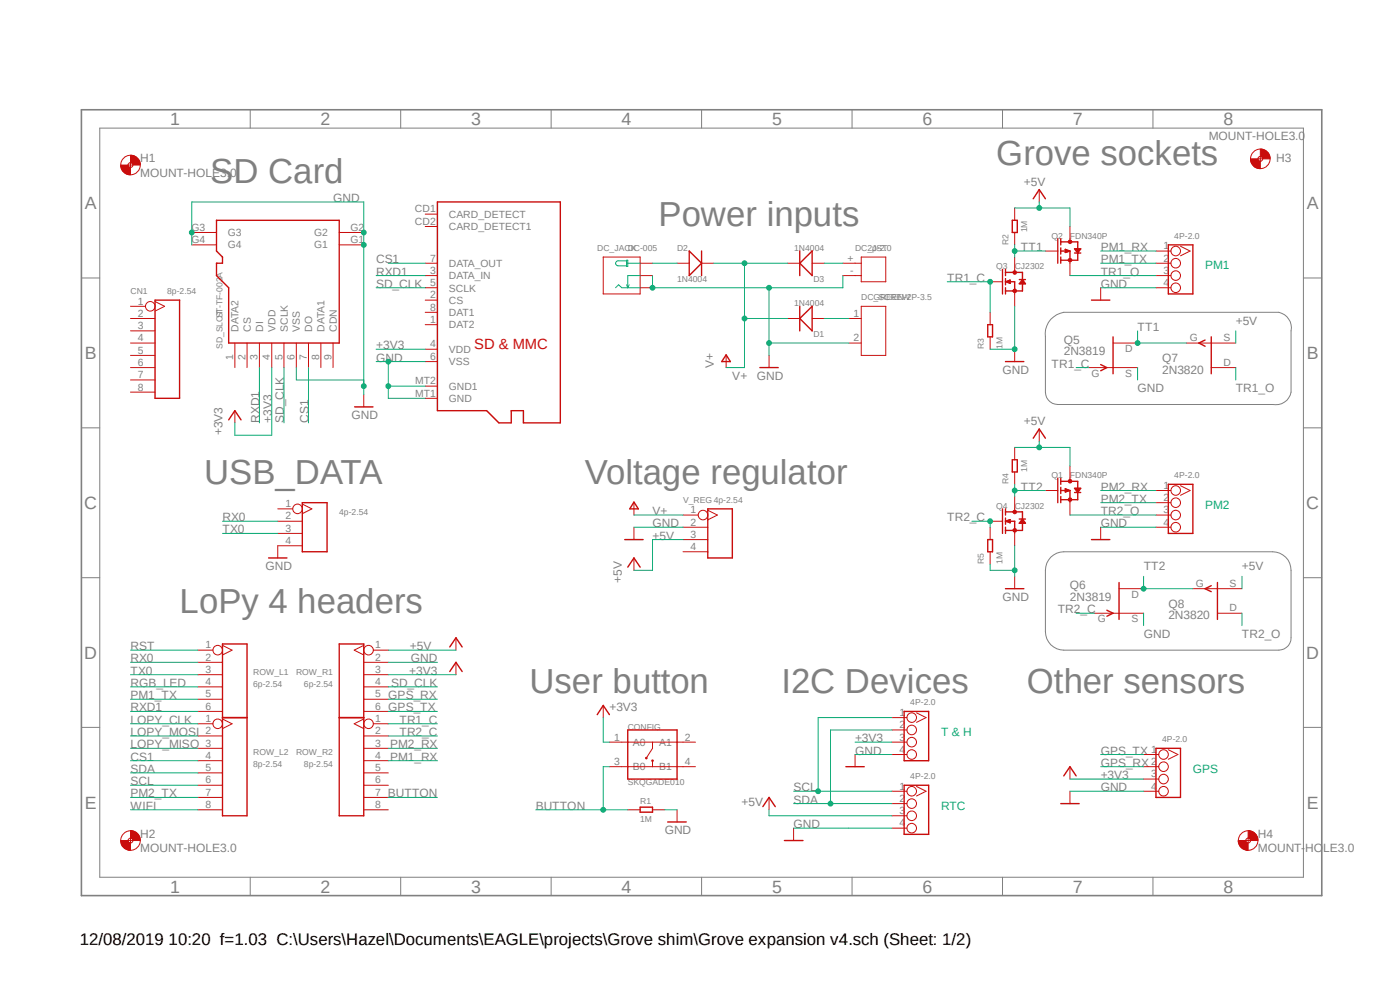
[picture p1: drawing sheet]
<svg xmlns="http://www.w3.org/2000/svg" width="297mm" height="210mm" viewBox="0 0 297 210" stroke-linecap="round" stroke-linejoin="round" font-family="sans-serif">
<path d="M16.9 22.9l271.7 167.5M288.6 22.9l-271.7 167.5" fill="none" stroke="#fff" stroke-width=".21"/>
<path d="M17.3 23.3h263.1v166.7h-263.1z" fill="none" stroke="#808080" stroke-width=".34"/>
<g fill="none" stroke="#808080" stroke-width=".21">
<path d="M21.2 27.2h255.3v158.9h-255.3zM53.1 23.3v3.9M85 23.3v3.9M116.9 23.3v3.9M148.8 23.3v3.9M180.8 23.3v3.9M212.7 23.3v3.9M244.6 23.3v3.9M17.3 59h3.9M276.5 59h3.9M222.9 67.7a4.9 4.9 0 0 1 2.8-1.4h45.6a3.4 3.4 0 0 1 2.6 3.9v13a3.3 3.3 0 0 1-3.9 2.6h-45.6a2.64 2.64 0 0 1-2.6-2.6v-11.7a4.5 4.5 0 0 1 1.1-3.8zM17.3 90.8h3.9"/>
<path d="M276.5 90.8h3.9M222.9 118.2a3.9 3.9 0 0 1 2.8-1.1h44.3a3.9 3.9 0 0 1 3.9 3.9v14.3a2.56 2.56 0 0 1-2.6 2.6h-45.6a3.9 3.9 0 0 1-3.9-3.9v-13a3.9 3.9 0 0 1 1.1-2.8zM17.3 122.6h3.9M276.5 122.6h3.9M17.3 154.3h3.9M276.5 154.3h3.9M53.1 186.1v3.9M85 186.1v3.9M116.9 186.1v3.9M148.8 186.1v3.9M180.8 186.1v3.9M212.7 186.1v3.9"/>
<path d="M244.6 186.1v3.9"/>
</g>
<g fill="none" stroke="#c90d0c" stroke-width=".3">
<path d="M45.9 46.7h26.1v26.1h-23.5v-11.8l-2.6-2.5v-2.7h1.3v-1.3l-1.3-1.2zM146.2 53.3l2.6 2.5-2.6 2.7zM148.8 53.3v5.2M169.7 55.8l2.6-2.5v5.2zM169.7 53.3v5.2M214.8 46.7h1v2.6h-1zM219.2 42.2l1.3-2 1.3 2M247.9 51.9h5.2v10.5h-5.2zM154.1 75.3l.8 1.4h-1.8zM161.2 78h3.9M169.7 67.6l2.6-2.6v5.2zM169.7 65v5.2"/>
<path d="M209.5 68.9h1.1v2.6h-1.1zM213.3 76.7h3.9M231.6 63.7h3.9M48.5 89.1l1.3-2 1.3 2M75.2 86.3h3.9M214.8 97.5h1v2.6h-1zM219.2 93l1.3-2 1.3 2M57 118.4h3.9M64.1 106.6h5.3v10.5h-5.3zM132.5 114.5h3.9M134.5 106.5l.9 1.4h-1.8zM150.2 107.9h5.2v10.5h-5.2z"/>
<path d="M209.5 114.5h1.1v2.6h-1.1zM231.6 114.5h3.9M247.9 102.7h5.2v10.5h-5.2zM47.2 136.6h5.2v36.5h-5.2zM72 136.6h5.2v36.5h-5.2zM95.4 137.2l1.3-1.9 1.3 1.9M133.2 120.3l1.3-1.9 1.3 1.9M213.3 124.9h3.9M47.2 152.2h5.2M72 152.2h5.2M95.4 142.5l1.3-2 1.3 2M126.7 151.6l1.3-2 1.3 2"/>
<path d="M133.2 154.9h10.4v10.4h-10.4zM191.8 150.9h5.2v10.5h-5.2zM245.2 158.7h5.2v10.5h-5.2zM135.8 171.2h2.6v1.1h-2.6zM141.6 174.4h4M166.4 178.3h3.9M191.8 166.6h5.2v10.4h-5.2zM225 170.5h3.9M225.7 164.6l1.3-2 1.3 2"/>
</g>
<g fill="none" stroke="#c90d0c" stroke-width=".21">
<path d="M40.7 51.9h5.2M40.7 49.3h5.2M72 51.9h5.2M72 49.3h5.2M128 54.5h7.8v7.9h-7.8zM135.8 55.8h2.6M135.8 58.5h2.6M143.6 55.8h2.6M148.8 55.8h2.6M167.1 55.8h2.6M172.3 55.8h2.6M178.8 55.8h3.9"/>
<path d="M178.8 58.5h3.9M182.7 54.5h5.2v5.3h-5.2zM215.3 44.1v2.6M215.3 49.3v2.6M220.5 40.2v2.6M245.2 53.3h3.2M245.2 55.8h3.2M245.2 58.5h3.2M250.4 52.2l2.1 1.1-2.1 1M49.8 72.8v5.2M52.4 72.8v5.2M55 72.8v5.2"/>
<path d="M57.7 72.8v5.2M60.2 72.8v5.2M62.9 72.8v5.2M65.4 72.8v5.2M68.1 72.8v5.2M70.7 72.8v5.2M135.8 61h2.6M154.1 75.4v2.6M163.2 75.4v2.6M167.1 67.6h2.6M172.3 67.6h2.6M180.1 67.6h2.6"/>
<path d="M180.1 72.8h2.6M182.7 65h5.2v10.4h-5.2zM210.1 66.3v2.6M210.1 71.5v2.6M215.3 74.1v2.6M233.5 61v2.7M245.2 61h3.2M49.8 87.1v2.6M77.2 83.7v2.6M215.3 94.9v2.6M220.5 91v2.6M58.9 107.9h3.2"/>
<path d="M58.9 110.6h5.2M58.9 113.2h5.2M64.1 106.9l2.1 1-2.1 1.1M64.1 115.8h-5.2v2.6M134.5 106.6v2.7M134.5 111.8v2.7M134.5 118.4v2.6M144.9 109.3h3.2M144.9 111.8h5.3M144.9 114.5h5.3M144.9 117.1h5.3M150.2 108.2l2 1.1-2 1"/>
<path d="M210.1 111.8v2.7M210.1 117.1v2.6M215.3 100.1v2.6M233.5 111.8v2.7M245.2 104.1h3.2M245.2 106.6h3.2M245.2 109.3h3.2M245.2 111.8h3.2M250.4 103l2.1 1.1-2.1 1M42 137.9h3.2M47.2 136.9l2 1-2 1M77.2 136.9l-2.1 1 2.1 1"/>
<path d="M79.2 137.9h3.2M96.7 135.3v2.6M215.3 122.3v2.6M42 140.5h5.2M42 143.1h5.2M42 145.7h5.2M42 148.3h5.2M42 150.9h5.2M42 156.1h5.2M42 158.7h5.2M42 153.5h3.2M47.2 152.5l2 1-2 1.1"/>
<path d="M77.2 140.5h5.2M77.2 143.1h5.2M77.2 145.7h5.2M77.2 148.3h5.2M77.2 150.9h5.2M77.2 156.1h5.2M77.2 158.7h5.2M77.2 152.5l-2.1 1 2.1 1.1M79.2 153.5h3.2M96.7 140.5v2.6M128 149.6v2.6M129.3 157.4h18.2"/>
<path d="M138.4 157.4v1.3l-1.3 2.1M189.2 152.2h3.2M189.2 154.9h3.2M189.2 157.4h3.2M194.4 151.2l2.1 1-2.1 1M247.9 159l2 1.1-2 1M42 161.4h5.2M42 164h5.2M42 166.6h5.2M42 169.2h5.2M42 171.8h5.2M77.2 161.4h5.2"/>
<path d="M77.2 164h5.2M77.2 166.6h5.2M77.2 169.2h5.2M77.2 171.8h5.2M129.3 162.6h18.2M133.2 171.8h2.6M138.4 171.8h2.6M138.4 161.4v1.2M143.6 171.8v2.6M168.4 175.7v2.6M189.2 160.1h3.2M189.2 167.9h3.2"/>
<path d="M189.2 170.5h3.2M189.2 173.1h3.2M189.2 175.7h3.2M194.4 166.8l2.1 1.1-2.1 1M227 162.6v2.7M227 167.9v2.6M242.6 160.1h3.2M242.6 167.9h3.2M242.6 162.6h3.2M242.6 165.3h3.2"/>
<circle cx="249.4" cy="53.3" r="1.01"/>
<circle cx="249.4" cy="58.5" r="1.01"/>
<circle cx="249.4" cy="55.8" r="1.01"/>
<circle cx="249.4" cy="61" r="1.01"/>
<circle cx="63.1" cy="108" r="1.01"/>
<circle cx="149.1" cy="109.3" r="1.01"/>
<circle cx="249.4" cy="104.1" r="1.01"/>
<circle cx="249.4" cy="109.3" r="1.01"/>
<circle cx="249.4" cy="106.6" r="1.01"/>
<circle cx="249.4" cy="111.8" r="1.01"/>
<circle cx="46.2" cy="137.9" r="1.01"/>
<circle cx="78.2" cy="137.9" r="1.01"/>
<circle cx="46.2" cy="153.5" r="1.01"/>
<circle cx="78.2" cy="153.5" r="1.01"/>
<circle cx="193.4" cy="157.4" r="1.01"/>
<circle cx="193.4" cy="154.9" r="1.01"/>
<circle cx="193.4" cy="152.2" r="1.01"/>
<circle cx="193.4" cy="160.1" r="1.01"/>
<circle cx="193.4" cy="173.1" r="1.01"/>
<circle cx="193.4" cy="170.5" r="1.01"/>
<circle cx="193.4" cy="167.9" r="1.01"/>
<circle cx="193.4" cy="175.7" r="1.01"/>
<circle cx="246.8" cy="162.6" r="1.01"/>
<circle cx="246.8" cy="167.9" r="1.01"/>
<circle cx="246.8" cy="160.1" r="1.01"/>
<circle cx="246.8" cy="165.3" r="1.01"/>
</g>
<circle cx="137.1" cy="160.8" r=".17" fill="#c90d0c"/>
<circle cx="137.1" cy="160.8" r=".17" fill="none" stroke="#c90d0c" stroke-width=".21"/>
<circle cx="138.4" cy="161.4" r=".17" fill="#c90d0c"/>
<circle cx="138.4" cy="161.4" r=".17" fill="none" stroke="#c90d0c" stroke-width=".21"/>
<path d="M27.7 32.9a2.05 2.05 0 0 1 2.1 2.1h-1.6l-.2-.4-.3-.1z" fill-rule="evenodd" fill="#c90d0c"/>
<path d="M27.7 32.9a2.05 2.05 0 0 1 2.1 2.1h-1.6l-.2-.4-.3-.1z" fill="none" stroke="#c90d0c" stroke-width=".21"/>
<path d="M25.6 35h1.5a.51 .51 0 0 0 .6 .5v1.6a2.05 2.05 0 0 1-2.1-2.1z" fill-rule="evenodd" fill="#c90d0c"/>
<g fill="none" stroke="#c90d0c" stroke-width=".21">
<path d="M25.6 35h1.5a.51 .51 0 0 0 .6 .5v1.6a2.05 2.05 0 0 1-2.1-2.1zM27.1 35h1.1M27.7 34.5v1"/>
<circle cx="27.7" cy="35" r=".51"/>
<circle cx="27.7" cy="35" r="2.07"/>
</g>
<path d="M27.7 176.2a2.05 2.05 0 0 1 2.1 2.1h-1.6l-.2-.4-.3-.1z" fill-rule="evenodd" fill="#c90d0c"/>
<path d="M27.7 176.2a2.05 2.05 0 0 1 2.1 2.1h-1.6l-.2-.4-.3-.1z" fill="none" stroke="#c90d0c" stroke-width=".21"/>
<path d="M25.6 178.3h1.5l.2 .3 .4 .2v1.6a2.05 2.05 0 0 1-2.1-2.1z" fill-rule="evenodd" fill="#c90d0c"/>
<g fill="none" stroke="#c90d0c" stroke-width=".21">
<path d="M25.6 178.3h1.5l.2 .3 .4 .2v1.6a2.05 2.05 0 0 1-2.1-2.1zM27.1 178.3h1.1M27.7 177.8v1"/>
<circle cx="27.7" cy="178.3" r=".51"/>
<circle cx="27.7" cy="178.3" r="2.07"/>
</g>
<path d="M267.4 31.6a2.05 2.05 0 0 1 2.1 2.1h-1.6a.51 .51 0 0 0-.5-.5z" fill-rule="evenodd" fill="#c90d0c"/>
<path d="M267.4 31.6a2.05 2.05 0 0 1 2.1 2.1h-1.6a.51 .51 0 0 0-.5-.5z" fill="none" stroke="#c90d0c" stroke-width=".21"/>
<path d="M265.3 33.7h1.6a.45 .45 0 0 0 .5 .5v1.6a1.98 1.98 0 0 1-2.1-2.1z" fill-rule="evenodd" fill="#c90d0c"/>
<g fill="none" stroke="#c90d0c" stroke-width=".21">
<path d="M265.3 33.7h1.6a.45 .45 0 0 0 .5 .5v1.6a1.98 1.98 0 0 1-2.1-2.1zM266.9 33.7h1M267.4 33.2v1"/>
<circle cx="267.4" cy="33.7" r=".51"/>
<circle cx="267.4" cy="33.7" r="2.07"/>
</g>
<path d="M264.8 176.2a2.05 2.05 0 0 1 2.1 2.1h-1.6l-.2-.4-.3-.1z" fill-rule="evenodd" fill="#c90d0c"/>
<path d="M264.8 176.2a2.05 2.05 0 0 1 2.1 2.1h-1.6l-.2-.4-.3-.1z" fill="none" stroke="#c90d0c" stroke-width=".21"/>
<path d="M262.7 178.3h1.5l.2 .3 .4 .2v1.6a2.05 2.05 0 0 1-2.1-2.1z" fill-rule="evenodd" fill="#c90d0c"/>
<g fill="none" stroke="#c90d0c" stroke-width=".21">
<path d="M90.2 58.5h2.6M90.2 55.8h2.6M90.2 45.4h2.6M90.2 48h2.6M27.7 67.6h5.2M27.7 70.2h5.2M27.7 72.8h5.2M27.7 75.4h5.2M27.7 78h5.2M27.7 65h3.2M32.9 64l2 1-2 1M90.2 63.7h2.6"/>
<path d="M90.2 76.7h2.6M90.2 74.1h2.6M90.2 61h2.6M90.2 66.3h2.6M90.2 68.9h2.6M27.7 80.6h5.2M27.7 83.2h5.2M90.2 84.5h2.6M90.2 81.9h2.6M226.7 104.1h.3M227 101.4v.7M227 106v.6"/>
<path d="M163.2 169.2v2.6M181.4 160.1v2.5M262.7 178.3h1.5l.2 .3 .4 .2v1.6a2.05 2.05 0 0 1-2.1-2.1zM264.2 178.3h1.1M264.8 177.8v1"/>
<circle cx="31.9" cy="65" r="1.01"/>
<circle cx="264.8" cy="178.3" r=".51"/>
<circle cx="264.8" cy="178.3" r="2.07"/>
</g>
<g fill="none" stroke="#c90d0c" stroke-width=".3">
<path d="M92.8 42.8h26.1v46.9h-7.9v-2.6h-2.5v2.6h-2.7l-2.5-2.6h-10.5zM32.9 63.7h5.2v20.8h-5.2zM224.4 101.4v5.2M225 102.1h3.6v3.9h-3.6M225 101.4v1.3M225 103.4v1.3M225 105.3v1.3M225 104.1h1.7M226 103.7l1 .4M226 103.7v.7M226 103.7l.7 .4M226 103.7l.5 .5"/>
<path d="M226.7 104.1l-.7 .3M227 104.1v1.9M227 104.1l-1 .3M228 103.6h1.3l-.7 .9zM228 104.5h1.3M228.3 103.6l.3 .5M228.3 103.7l.3 .4M228.9 103.6l-.3 .5M228.9 103.7l-.3 .4M161.8 171.1l1.4-1.9 1.3 1.9M179.5 162.6h3.8"/>
</g>
<path d="M226.7 101.8l.3-.1 .3 .1v.6l-.3 .1-.3-.1-.1-.3 .4-.2 .1 .2-.1 .1-.4-.1z" fill-rule="evenodd" fill="#c90d0c"/>
<path d="M226.7 101.8l.3-.1 .3 .1v.6l-.3 .1-.3-.1-.1-.3 .4-.2 .1 .2-.1 .1-.4-.1z" fill="none" stroke="#c90d0c" stroke-width=".21"/>
<path d="M226.7 105.7h.6v.6l-.3 .1-.3-.1-.1-.3 .4-.1 .1 .1-.1 .1-.4-.1z" fill-rule="evenodd" fill="#c90d0c"/>
<path d="M226.7 53.3h.3M227 50.6v.7M227 55.2v.6M227 98.8v2.6M221.8 104.1h2.6M226.7 105.7h.6v.6l-.3 .1-.3-.1-.1-.3 .4-.1 .1 .1-.1 .1-.4-.1zM227 106.6v2.7" fill="none" stroke="#c90d0c" stroke-width=".21"/>
<g fill="none" stroke="#c90d0c" stroke-width=".3">
<path d="M224.4 50.6v5.2M225 51.3h3.6v3.9h-3.6M225 50.6v1.3M225 52.6v1.3M225 54.5v1.3M225 53.3h1.7M226 52.9l1 .4M226 52.9v.7M226 52.9l.7 .4M226 52.9l.5 .5M226.7 53.3l-.7 .3M227 53.3v1.9"/>
<path d="M227 53.3l-1 .3M228 52.8h1.3l-.7 .9zM228 53.7h1.3M228.3 52.8l.3 .5M228.3 52.9l.3 .4M228.9 52.8l-.3 .5M228.9 52.9l-.3 .4"/>
</g>
<path d="M226.7 51l.3-.1 .3 .1v.6l-.3 .1-.3-.1-.1-.3 .4-.2 .1 .2-.1 .1-.4-.1z" fill-rule="evenodd" fill="#c90d0c"/>
<path d="M226.7 51l.3-.1 .3 .1v.6l-.3 .1-.3-.1-.1-.3 .4-.2 .1 .2-.1 .1-.4-.1z" fill="none" stroke="#c90d0c" stroke-width=".21"/>
<path d="M226.7 54.9h.6v.6l-.3 .1-.3-.1-.1-.3 .4-.1 .1 .1-.1 .1-.4-.1z" fill-rule="evenodd" fill="#c90d0c"/>
<path d="M215.3 57.1v.7M221.8 53.3h2.6M226.7 54.9h.6v.6l-.3 .1-.3-.1-.1-.3 .4-.1 .1 .1-.1 .1-.4-.1zM227 48v2.6M227 55.8v2.7M215.3 61.7v.7" fill="none" stroke="#c90d0c" stroke-width=".21"/>
<g fill="none" stroke="#c90d0c" stroke-width=".3">
<path d="M212.7 57.1v5.3M213.3 57.8h3.6v3.9h-3.6M213.3 57.1v1.4M213.3 59.1v1.3M213.7 59.8h1.6v1.9M213.7 59.8l.6 .3M213.8 59.6l.5 .5M214.3 59.4l-1 .4 1 .3M214.3 59.4v.7M214.3 59.4l-.6 .4M216.2 59.3h1.4M216.9 59.3l.7 .9h-1.4z"/>
<path d="M216.9 59.8l.3 .4M216.9 59.8l-.3 .4M216.9 59.8l.3 .3M216.9 59.8l-.3 .3M213.3 61v1.4"/>
</g>
<path d="M215 57.5l.3-.1 .3 .1v.6l-.3 .1-.3-.1-.1-.3 .4-.1 .1 .1-.1 .1-.4-.1z" fill-rule="evenodd" fill="#c90d0c"/>
<path d="M215 57.5l.3-.1 .3 .1v.6l-.3 .1-.3-.1-.1-.3 .4-.1 .1 .1-.1 .1-.4-.1z" fill="none" stroke="#c90d0c" stroke-width=".21"/>
<path d="M215 61.4l.3-.1 .3 .1v.6l-.3 .1-.3-.1-.1-.3 .4-.1 .1 .1-.1 .1-.4-.1z" fill-rule="evenodd" fill="#c90d0c"/>
<path d="M210.1 59.8h2.6M215.3 54.5v2.6M215 61.4l.3-.1 .3 .1v.6l-.3 .1-.3-.1-.1-.3 .4-.1 .1 .1-.1 .1-.4-.1zM215.3 62.4v2.6M215.3 107.9v.7M215.3 112.5v.7" fill="none" stroke="#c90d0c" stroke-width=".21"/>
<g fill="none" stroke="#c90d0c" stroke-width=".3">
<path d="M212.7 107.9v5.3M213.3 108.6h3.6v3.9h-3.6M213.3 107.9v1.4M213.3 109.9v1.3M213.3 111.8v1.4M213.7 110.6h1.6v1.9M213.7 110.6l.6 .3M213.8 110.4l.5 .5M214.3 110.2l-1 .4 1 .3M214.3 110.2v.7M214.3 110.2l-.6 .4M216.2 110.1h1.4"/>
<path d="M216.9 110.1l.7 .9h-1.4zM216.9 110.6l.3 .4M216.9 110.6l-.3 .4M216.9 110.6l.3 .3M216.9 110.6l-.3 .3"/>
</g>
<path d="M215 108.3l.3-.1 .3 .1v.6l-.3 .1-.3-.1-.1-.3 .4-.1 .1 .1-.1 .1-.4-.1z" fill-rule="evenodd" fill="#c90d0c"/>
<path d="M215 108.3l.3-.1 .3 .1v.6l-.3 .1-.3-.1-.1-.3 .4-.1 .1 .1-.1 .1-.4-.1z" fill="none" stroke="#c90d0c" stroke-width=".21"/>
<path d="M215 112.2l.3-.1 .3 .1v.6l-.3 .1-.3-.1-.1-.3 .4-.1 .1 .1-.1 .1-.4-.1z" fill-rule="evenodd" fill="#c90d0c"/>
<path d="M230.9 78h10.4M236.1 72.8h5.2M251.8 72.8h10.4M257 78h5.2M210.1 110.6h2.6M215 112.2l.3-.1 .3 .1v.6l-.3 .1-.3-.1-.1-.3 .4-.1 .1 .1-.1 .1-.4-.1zM215.3 105.3v2.6M215.3 113.2v2.6M232.2 130.1h10.4M237.4 124.9h5.2M253.1 124.9h10.4M258.3 130.1h5.2" fill="none" stroke="#c90d0c" stroke-width=".21"/>
<path d="M233.5 77.3l1.3 .7-1.3 .7M236.1 71.5v7.8M255.7 72.1l-1.4 .7 1.4 .6M257 71.5v7.8M234.8 129.5l1.3 .6-1.3 .6M237.4 123.6v7.8M257 124.2l-1.3 .7 1.3 .6M258.3 123.6v7.8" fill="none" stroke="#c90d0c" stroke-width=".3"/>
<g fill="none" stroke="#0dab76" stroke-width=".21">
<path d="M132.9 55.3h-1.8a.53 .53 0 0 0-.5 .6 .53 .53 0 0 0 .5 .5h1.8M132.9 55.2h.3v1.3h-.3zM133.2 55.8h2.6M135.8 58.5h-2.6v2.5M201 59.8h9.1v6.5M227 58.5h18.2M233.5 53.3h11.7M130.6 61l.6-.6 .7 .6h3.9M132.9 60.4l.3 .6M133.5 60.4l-.3 .6M262.2 78v2.6M233.5 104.1h11.7"/>
<path d="M82.4 158.7h10.4M82.4 153.5h10.4M82.4 161.4h10.4"/>
</g>
<circle cx="210.1" cy="59.8" r=".51" fill="#0dab76"/>
<g fill="none" stroke="#0dab76" stroke-width=".21">
<path d="M228.3 78h2.6M189.2 152.2h-15.6v15.7h-5.2"/>
<circle cx="210.1" cy="59.8" r=".51"/>
</g>
<circle cx="173.6" cy="167.9" r=".51" fill="#0dab76"/>
<g fill="none" stroke="#0dab76" stroke-width=".21">
<path d="M189.2 154.9h-13v15.6M27.7 166.6h14.3M168.4 170.5h20.8M173.6 167.9h15.6"/>
<circle cx="173.6" cy="167.9" r=".51"/>
</g>
<circle cx="176.2" cy="170.5" r=".51" fill="#0dab76"/>
<g fill="none" stroke="#0dab76" stroke-width=".21">
<path d="M206.2 110.6h3.9v1.2M82.4 150.9h10.4M82.4 148.3h10.4M82.4 156.1h10.4M27.7 164h14.3M233.5 160.1h9.1M233.5 162.6h9.1"/>
<circle cx="176.2" cy="170.5" r=".51"/>
</g>
<circle cx="210.1" cy="110.6" r=".51" fill="#0dab76"/>
<g fill="none" stroke="#0dab76" stroke-width=".21">
<path d="M151.4 55.8h15.7M157.9 55.8v11.8M233.5 55.8h11.7M134.5 109.3h10.4M227 109.3h18.2M233.5 106.6h11.7M228.3 130.1h3.9M263.5 130.1v2.6M27.7 148.3h14.3M27.7 169.2h14.3"/>
<circle cx="210.1" cy="110.6" r=".51"/>
</g>
<circle cx="157.9" cy="55.8" r=".51" fill="#0dab76"/>
<g fill="none" stroke="#0dab76" stroke-width=".21">
<path d="M167.1 67.6h-9.2v10.4"/>
<circle cx="157.9" cy="55.8" r=".51"/>
</g>
<circle cx="157.9" cy="67.6" r=".51" fill="#0dab76"/>
<g fill="none" stroke="#0dab76" stroke-width=".21">
<path d="M138.4 55.8h5.2M174.9 55.8h3.9M60.2 78v11.7M79.8 61h10.4M154.1 78h3.8M174.9 67.6h5.2M82.4 145.7h10.4M113.7 171.8h19.5M129.3 162.6h-1.3v9.2"/>
<circle cx="157.9" cy="67.6" r=".51"/>
</g>
<circle cx="128" cy="171.8" r=".51" fill="#0dab76"/>
<g fill="none" stroke="#0dab76" stroke-width=".21">
<path d="M79.8 58.5h10.4M82.4 55.8h7.8M178.8 58.5v2.5h-15.6v11.8h16.9M55 78v11.7M65.4 78v11.7M134.5 111.8h10.4M27.7 150.9h14.3M27.7 161.4h14.3M82.4 169.2h10.4"/>
<circle cx="128" cy="171.8" r=".51"/>
</g>
<circle cx="163.1" cy="61" r=".51" fill="#0dab76"/>
<g fill="none" stroke="#0dab76" stroke-width=".21">
<path d="M138.4 58.5v2.5h24.8"/>
<circle cx="163.1" cy="61" r=".51"/>
</g>
<circle cx="138.4" cy="61" r=".51" fill="#0dab76"/>
<g fill="none" stroke="#0dab76" stroke-width=".21">
<path d="M163.2 72.8v2.6"/>
<circle cx="138.4" cy="61" r=".51"/>
</g>
<circle cx="163.1" cy="72.8" r=".51" fill="#0dab76"/>
<circle cx="163.1" cy="72.8" r=".51" fill="none" stroke="#0dab76" stroke-width=".21"/>
<circle cx="40.7" cy="49.3" r=".51" fill="#0dab76"/>
<g fill="none" stroke="#0dab76" stroke-width=".21">
<path d="M77.2 42.8h-36.5v9.1"/>
<circle cx="40.7" cy="49.3" r=".51"/>
</g>
<circle cx="77.2" cy="49.3" r=".51" fill="#0dab76"/>
<g fill="none" stroke="#0dab76" stroke-width=".21">
<path d="M77.2 42.8v9.1"/>
<circle cx="77.2" cy="49.3" r=".51"/>
</g>
<circle cx="77.2" cy="51.9" r=".51" fill="#0dab76"/>
<g fill="none" stroke="#0dab76" stroke-width=".21">
<path d="M77.2 51.9v31.8M62.9 78v2.6h14.3"/>
<circle cx="77.2" cy="51.9" r=".51"/>
</g>
<circle cx="77.2" cy="81.9" r=".51" fill="#0dab76"/>
<g fill="none" stroke="#0dab76" stroke-width=".21">
<path d="M210.1 74.1h5.2M233.5 61h11.7M233.5 111.8h11.7M82.4 140.5h10.4M141 171.8h2.6M168.4 175.7h20.8M227 167.9h15.6"/>
<circle cx="77.2" cy="81.9" r=".51"/>
</g>
<circle cx="215.3" cy="74.1" r=".51" fill="#0dab76"/>
<g fill="none" stroke="#0dab76" stroke-width=".21">
<path d="M215.3 65v9.1M210.1 119.7v1.3h5.2M215.3 115.8v6.5"/>
<circle cx="215.3" cy="74.1" r=".51"/>
</g>
<circle cx="215.3" cy="121" r=".51" fill="#0dab76"/>
<g fill="none" stroke="#0dab76" stroke-width=".21">
<path d="M79.8 76.7h10.4M82.4 76.7v5.2h7.8M181.4 160.1h7.8"/>
<circle cx="215.3" cy="121" r=".51"/>
</g>
<circle cx="82.4" cy="76.7" r=".51" fill="#0dab76"/>
<g fill="none" stroke="#0dab76" stroke-width=".21">
<path d="M82.4 81.9v2.6h7.8"/>
<circle cx="82.4" cy="76.7" r=".51"/>
</g>
<circle cx="82.4" cy="81.9" r=".51" fill="#0dab76"/>
<g fill="none" stroke="#0dab76" stroke-width=".21">
<path d="M215.3 44.1h11.7v3.9M220.5 42.8v1.3M241.3 78v2.6M47.2 113.2h11.7M47.2 110.6h11.7M144.9 114.5h-6.5v6.5h-3.9M27.7 137.9h14.3M82.4 137.9h14.3M242.6 130.1v2.6M27.7 143.1h14.3M27.7 140.5h14.3M27.7 145.7h14.3"/>
<path d="M27.7 153.5h14.3M27.7 156.1h14.3M27.7 158.7h14.3"/>
<circle cx="82.4" cy="81.9" r=".51"/>
</g>
<circle cx="220.5" cy="44.1" r=".51" fill="#0dab76"/>
<g fill="none" stroke="#0dab76" stroke-width=".21">
<path d="M215.3 94.9h11.7v3.9M220.5 93.6v1.3"/>
<circle cx="220.5" cy="44.1" r=".51"/>
</g>
<circle cx="220.5" cy="94.9" r=".51" fill="#0dab76"/>
<g fill="none" stroke="#0dab76" stroke-width=".21">
<path d="M57.7 78v14.3h-7.9v-2.6M79.8 74.1h10.4M262.2 70.2v2.6M215.3 102.7v2.6M215.3 104.1h6.5M263.5 122.3v2.6M82.4 143.1h14.3M128 152.2v5.2h1.3M181.4 157.4h7.8M163.2 171.8v1.3h26M227 165.3h15.6"/>
<circle cx="220.5" cy="94.9" r=".51"/>
</g>
<circle cx="215.3" cy="104.1" r=".51" fill="#0dab76"/>
<g fill="none" stroke="#0dab76" stroke-width=".21">
<path d="M242.6 122.3v2.6h10.5"/>
<circle cx="215.3" cy="104.1" r=".51"/>
</g>
<circle cx="242.6" cy="124.9" r=".51" fill="#0dab76"/>
<g fill="none" stroke="#0dab76" stroke-width=".21">
<path d="M241.3 70.2v2.6h10.5M27.7 171.8h14.3"/>
<circle cx="242.6" cy="124.9" r=".51"/>
</g>
<circle cx="241.3" cy="72.8" r=".51" fill="#0dab76"/>
<g fill="none" stroke="#0dab76" stroke-width=".21">
<path d="M215.3 51.9v2.6"/>
<circle cx="241.3" cy="72.8" r=".51"/>
</g>
<circle cx="215.3" cy="53.3" r=".51" fill="#0dab76"/>
<g fill="none" stroke="#0dab76" stroke-width=".21">
<path d="M215.3 53.3h6.5"/>
<circle cx="215.3" cy="53.3" r=".51"/>
</g>
<g font-size="7.4" fill="#808080">
<text x="211.4" y="35">Grove sockets</text>
<text x="44.6" y="38.9">SD Card</text>
<text x="139.7" y="48">Power inputs</text>
<text x="43.3" y="102.7">USB_DATA</text>
<text x="124.1" y="102.7">Voltage regulator</text>
<text x="38.1" y="130.1">LoPy 4 headers</text>
<text x="112.4" y="147">User button</text>
<text x="165.8" y="147">I2C Devices</text>
<text x="217.9" y="147">Other sensors</text>
</g>
<g font-size="3.8" fill="#808080">
<text x="36.1" y="26.5">1</text>
<text x="68" y="26.5">2</text>
<text x="99.9" y="26.5">3</text>
<text x="131.9" y="26.5">4</text>
<text x="163.8" y="26.5">5</text>
<text x="195.7" y="26.5">6</text>
<text x="227.6" y="26.5">7</text>
<text x="259.5" y="26.5">8</text>
<text x="18" y="44.4">A</text>
<text x="277.2" y="44.4">A</text>
<text x="18" y="76.2">B</text>
<text x="277.2" y="76.2">B</text>
<text x="17.9" y="108">C</text>
<text x="277.1" y="108">C</text>
<text x="17.9" y="139.7">D</text>
<text x="277.1" y="139.7">D</text>
<text x="18" y="171.5">E</text>
<text x="277.2" y="171.5">E</text>
<text x="36.1" y="189.4">1</text>
<text x="68" y="189.4">2</text>
<text x="99.9" y="189.4">3</text>
<text x="131.9" y="189.4">4</text>
<text x="163.8" y="189.4">5</text>
<text x="195.7" y="189.4">6</text>
<text x="227.6" y="189.4">7</text>
<text x="259.5" y="189.4">8</text>
</g>
<text font-size="3.6" x="16.9" y="200.4">12/08/2019 10:20 f=1.03 C:\Users\Hazel\Documents\EAGLE\projects\Grove shim\Grove expansion v4.sch (Sheet: 1/2)</text>
<text font-size="3.1" fill="#c90d0c" x="100.6" y="74.1">SD &amp; MMC</text>
<g font-size="2.5" fill="#808080">
<text x="256.5" y="29.7">MOUNT-HOLE3.0</text>
<text x="29.8" y="34.4">H1</text>
<text x="270.8" y="34.4">H3</text>
<text x="29.8" y="37.5">MOUNT-HOLE3.0</text>
<text x="217.2" y="39.4">+5V</text>
<text x="70.7" y="42.8">GND</text>
<text x="216.6" y="53.3">TT1</text>
<text x="233.5" y="53.3">PM1_RX</text>
<text x="79.8" y="58.5">RXD1</text>
<text x="79.8" y="55.8">CS1</text>
<text x="201" y="59.8">TR1_C</text>
<text x="233.5" y="58.5">TR1_O</text>
<text x="233.5" y="55.8">PM1_TX</text>
<text x="79.8" y="61">SD_CLK</text>
<text x="233.5" y="61">GND</text>
<text x="241.3" y="70.2">TT1</text>
<text x="262.2" y="68.9">+5V</text>
<text x="79.8" y="76.7">GND</text>
<text x="79.8" y="74.1">+3V3</text>
<text x="151.4" y="78" transform="rotate(-90 151.4 78)">V+</text>
<text x="223.1" y="78">TR1_C</text>
<text x="225.7" y="75.4">2N3819</text>
<text x="225.7" y="72.9">Q5</text>
<text x="246.6" y="76.8">Q7</text>
<text x="155.4" y="80.6">V+</text>
<text x="160.6" y="80.6">GND</text>
<text x="212.7" y="79.3">GND</text>
<text x="241.3" y="83.2">GND</text>
<text x="246.6" y="79.3">2N3820</text>
<text x="262.2" y="83.2">TR1_O</text>
<text x="55" y="89.7" transform="rotate(-90 55 89.7)">RXD1</text>
<text x="57.7" y="89.7" transform="rotate(-90 57.7 89.7)">+3V3</text>
<text x="60.2" y="89.7" transform="rotate(-90 60.2 89.7)">SD_CLK</text>
<text x="65.4" y="89.7" transform="rotate(-90 65.4 89.7)">CS1</text>
<text x="74.6" y="88.9">GND</text>
<text x="47.2" y="92.3" transform="rotate(-90 47.2 92.3)">+3V3</text>
<text x="217.2" y="90.2">+5V</text>
<text x="216.6" y="104.1">TT2</text>
<text x="233.5" y="104.1">PM2_RX</text>
<text x="233.5" y="106.6">PM2_TX</text>
<text x="47.2" y="113.2">TX0</text>
<text x="47.2" y="110.6">RX0</text>
<text x="138.4" y="109.3">V+</text>
<text x="138.4" y="111.8">GND</text>
<text x="201" y="110.6">TR2_C</text>
<text x="233.5" y="111.8">GND</text>
<text x="233.5" y="109.3">TR2_O</text>
<text x="138.4" y="114.5">+5V</text>
<text x="56.3" y="121">GND</text>
<text x="131.9" y="123.6" transform="rotate(-90 131.9 123.6)">+5V</text>
<text x="227" y="125">Q6</text>
<text x="242.7" y="121">TT2</text>
<text x="263.5" y="121">+5V</text>
<text x="212.7" y="127.5">GND</text>
<text x="224.4" y="130.1">TR2_C</text>
<text x="227" y="127.5">2N3819</text>
<text x="247.9" y="131.4">2N3820</text>
<text x="247.9" y="128.9">Q8</text>
<text x="27.7" y="137.9">RST</text>
<text x="87" y="137.9">+5V</text>
<text x="242.7" y="135.3">GND</text>
<text x="263.5" y="135.3">TR2_O</text>
<text x="27.7" y="143.1">TX0</text>
<text x="27.7" y="140.5">RX0</text>
<text x="86.8" y="143.1">+3V3</text>
<text x="87.2" y="140.5">GND</text>
<text x="27.7" y="148.3">PM1_TX</text>
<text x="27.7" y="145.7">RGB_LED</text>
<text x="82.4" y="148.3">GPS_RX</text>
<text x="83" y="145.7">SD_CLK</text>
<text x="27.7" y="150.9">RXD1</text>
<text x="27.7" y="153.5">LOPY_CLK</text>
<text x="82.4" y="150.9">GPS_TX</text>
<text x="84.8" y="153.5">TR1_C</text>
<text x="129.3" y="150.9">+3V3</text>
<text x="27.7" y="161.4">CS1</text>
<text x="27.7" y="156.1">LOPY_MOSI</text>
<text x="27.7" y="158.8">LOPY_MISO</text>
<text x="82.8" y="158.8">PM2_RX</text>
<text x="82.8" y="161.4">PM1_RX</text>
<text x="84.8" y="156.1">TR2_C</text>
<text x="181.4" y="160.1">GND</text>
<text x="181.4" y="157.4">+3V3</text>
<text x="233.5" y="160.1">GPS_TX</text>
<text x="27.7" y="166.6">SCL</text>
<text x="27.7" y="164">SDA</text>
<text x="168.4" y="167.9">SCL</text>
<text x="233.5" y="162.6">GPS_RX</text>
<text x="233.5" y="167.9">GND</text>
<text x="233.5" y="165.3">+3V3</text>
<text x="27.7" y="169.2">PM2_TX</text>
<text x="27.7" y="171.8">WIFI</text>
<text x="82.3" y="169.2">BUTTON</text>
<text x="113.7" y="171.8">BUTTON</text>
<text x="157.3" y="171">+5V</text>
<text x="168.4" y="170.5">SDA</text>
<text x="29.8" y="177.7">H2</text>
<text x="141" y="177">GND</text>
<text x="168.4" y="175.7">GND</text>
<text x="266.9" y="177.7">H4</text>
<text x="29.8" y="180.8">MOUNT-HOLE3.0</text>
<text x="266.9" y="180.8">MOUNT-HOLE3.0</text>
</g>
<g font-size="2.5" fill="#0dab76">
<text x="255.7" y="57.2">PM1</text>
<text x="255.7" y="108">PM2</text>
<text x="199.6" y="156.1">T &amp; H</text>
<text x="253.1" y="164">GPS</text>
<text x="199.6" y="171.8">RTC</text>
</g>
<g font-size="2.2" fill="#808080">
<text x="88" y="45">CD1</text>
<text x="88" y="47.7">CD2</text>
<text x="95.2" y="46.2">CARD_DETECT</text>
<text x="40.6" y="51.6">G4</text>
<text x="40.6" y="49">G3</text>
<text x="48.3" y="52.7">G4</text>
<text x="48.3" y="50.1">G3</text>
<text x="66.6" y="52.7">G1</text>
<text x="66.6" y="50.1">G2</text>
<text x="74.4" y="51.6">G1</text>
<text x="74.4" y="49">G2</text>
<text x="95.2" y="48.8">CARD_DETECT1</text>
<text x="246.8" y="52.9">1</text>
<text x="91.2" y="58.1">3</text>
<text x="91.2" y="55.5">7</text>
<text x="95.2" y="59.2">DATA_IN</text>
<text x="95.2" y="56.6">DATA_OUT</text>
<text x="179.8" y="55.5">+</text>
<text x="180.3" y="58.1">-</text>
<text x="246.8" y="55.5">2</text>
<text x="246.8" y="58.1">3</text>
<text x="29.3" y="64.6">1</text>
<text x="91.2" y="63.3">2</text>
<text x="91.2" y="60.7">5</text>
<text x="91.2" y="65.9">8</text>
<text x="95.2" y="64.4">CS</text>
<text x="95.2" y="61.8">SCLK</text>
<text x="246.8" y="60.7">4</text>
<text x="29.3" y="67.2">2</text>
<text x="29.3" y="69.8">3</text>
<text x="50.6" y="70.4" transform="rotate(-90 50.6 70.4)">DATA2</text>
<text x="53.2" y="70.4" transform="rotate(-90 53.2 70.4)">CS</text>
<text x="55.8" y="70.4" transform="rotate(-90 55.8 70.4)">DI</text>
<text x="58.4" y="70.4" transform="rotate(-90 58.4 70.4)">VDD</text>
<text x="61" y="70.4" transform="rotate(-90 61 70.4)">SCLK</text>
<text x="63.6" y="70.4" transform="rotate(-90 63.6 70.4)">VSS</text>
<text x="66.3" y="70.4" transform="rotate(-90 66.3 70.4)">DO</text>
<text x="68.8" y="70.4" transform="rotate(-90 68.8 70.4)">DATA1</text>
<text x="71.5" y="70.4" transform="rotate(-90 71.5 70.4)">CDN</text>
<text x="91.2" y="68.5">1</text>
<text x="95.2" y="67.1">DAT1</text>
<text x="95.2" y="69.6">DAT2</text>
<text x="181.1" y="67.2">1</text>
<text x="29.3" y="72.4">4</text>
<text x="29.3" y="75">5</text>
<text x="29.3" y="77.6">6</text>
<text x="49.4" y="76.4" transform="rotate(-90 49.4 76.4)">1</text>
<text x="52.1" y="76.4" transform="rotate(-90 52.1 76.4)">2</text>
<text x="54.7" y="76.4" transform="rotate(-90 54.7 76.4)">3</text>
<text x="57.3" y="76.4" transform="rotate(-90 57.3 76.4)">4</text>
<text x="59.9" y="76.4" transform="rotate(-90 59.9 76.4)">5</text>
<text x="62.5" y="76.4" transform="rotate(-90 62.5 76.4)">6</text>
<text x="65.1" y="76.4" transform="rotate(-90 65.1 76.4)">7</text>
<text x="67.7" y="76.4" transform="rotate(-90 67.7 76.4)">8</text>
<text x="70.3" y="76.4" transform="rotate(-90 70.3 76.4)">9</text>
<text x="91.2" y="76.3">6</text>
<text x="91.2" y="73.7">4</text>
<text x="95.2" y="77.5">VSS</text>
<text x="95.2" y="74.8">VDD</text>
<text x="181.1" y="72.4">2</text>
<text x="238.7" y="74.7">D</text>
<text x="252.4" y="72.4">G</text>
<text x="259.6" y="77.6">D</text>
<text x="259.6" y="72.4">S</text>
<text x="29.3" y="80.2">7</text>
<text x="29.3" y="82.8">8</text>
<text x="88.1" y="81.5">MT2</text>
<text x="95.2" y="82.7">GND1</text>
<text x="231.6" y="79.9">G</text>
<text x="238.7" y="79.9">S</text>
<text x="88.1" y="84.2">MT1</text>
<text x="95.2" y="85.3">GND</text>
<text x="60.5" y="107.6">1</text>
<text x="246.8" y="103.7">1</text>
<text x="246.8" y="106.3">2</text>
<text x="60.5" y="110.2">2</text>
<text x="60.5" y="112.8">3</text>
<text x="146.5" y="108.9">1</text>
<text x="146.5" y="111.5">2</text>
<text x="246.8" y="108.9">3</text>
<text x="246.8" y="111.5">4</text>
<text x="60.5" y="115.4">4</text>
<text x="146.5" y="114.1">3</text>
<text x="146.5" y="116.7">4</text>
<text x="253.7" y="124.5">G</text>
<text x="260.9" y="124.5">S</text>
<text x="240" y="126.8">D</text>
<text x="260.9" y="129.7">D</text>
<text x="43.6" y="137.5">1</text>
<text x="79.6" y="137.5">1</text>
<text x="232.9" y="132">G</text>
<text x="240" y="132">S</text>
<text x="43.6" y="140.2">2</text>
<text x="43.6" y="142.7">3</text>
<text x="79.6" y="140.2">2</text>
<text x="79.6" y="142.7">3</text>
<text x="43.6" y="145.4">4</text>
<text x="43.6" y="148">5</text>
<text x="79.6" y="145.4">4</text>
<text x="79.6" y="148">5</text>
<text x="43.6" y="150.6">6</text>
<text x="43.6" y="155.8">2</text>
<text x="43.6" y="153.2">1</text>
<text x="79.6" y="150.6">6</text>
<text x="79.6" y="155.8">2</text>
<text x="79.6" y="153.2">1</text>
<text x="190.8" y="151.9">1</text>
<text x="190.8" y="154.5">2</text>
<text x="43.6" y="158.4">3</text>
<text x="43.6" y="161">4</text>
<text x="79.6" y="158.4">3</text>
<text x="79.6" y="161">4</text>
<text x="130.3" y="157.1">1</text>
<text x="134.3" y="158.2">A0</text>
<text x="139.8" y="158.2">A1</text>
<text x="145.3" y="157.1">2</text>
<text x="190.8" y="157.1">3</text>
<text x="190.8" y="159.7">4</text>
<text x="244.2" y="159.7">1</text>
<text x="43.6" y="163.6">5</text>
<text x="43.6" y="166.2">6</text>
<text x="79.6" y="163.6">5</text>
<text x="79.6" y="166.2">6</text>
<text x="130.3" y="162.3">3</text>
<text x="134.3" y="163.4">B0</text>
<text x="139.8" y="163.4">B1</text>
<text x="145.3" y="162.3">4</text>
<text x="190.8" y="167.5">1</text>
<text x="244.2" y="162.3">2</text>
<text x="244.2" y="164.9">3</text>
<text x="244.2" y="167.5">4</text>
<text x="43.6" y="168.8">7</text>
<text x="43.6" y="171.4">8</text>
<text x="79.6" y="168.8">7</text>
<text x="79.6" y="171.4">8</text>
<text x="190.8" y="170.1">2</text>
<text x="190.8" y="172.7">3</text>
<text x="190.8" y="175.3">4</text>
</g>
<g font-size="1.8" fill="#808080">
<text x="126.7" y="53.3">DC_JACK</text>
<text x="133.2" y="53.3">DC-005</text>
<text x="143.6" y="53.3">D2</text>
<text x="168.5" y="53.3">1N4004</text>
<text x="181.4" y="53.3">DC_JST</text>
<text x="184" y="53.3">2p-2.0</text>
<text x="214" y="51.9" transform="rotate(-90 214 51.9)">R2</text>
<text x="217.9" y="49.3" transform="rotate(-90 217.9 49.3)">1M</text>
<text x="223.1" y="50.6">Q2</text>
<text x="227" y="50.6">FDN340P</text>
<text x="249.1" y="50.6">4P-2.0</text>
<text x="143.6" y="59.8">1N4004</text>
<text x="172.6" y="59.8">D3</text>
<text x="211.4" y="57.1">Q3</text>
<text x="215.3" y="57.1">CJ2302</text>
<text x="27.7" y="62.4">CN1</text>
<text x="35.5" y="62.4">8p-2.54</text>
<text x="168.5" y="65">1N4004</text>
<text x="182.7" y="63.7">DC_SCREW</text>
<text x="185.3" y="63.7">GREEN-2P-3.5</text>
<text x="47.2" y="67.6" transform="rotate(-90 47.2 67.6)">ST-TF-003A</text>
<text x="172.6" y="71.5">D1</text>
<text x="47.2" y="74.1" transform="rotate(-90 47.2 74.1)">SD_SLOT</text>
<text x="208.7" y="74.1" transform="rotate(-90 208.7 74.1)">R3</text>
<text x="212.7" y="74.1" transform="rotate(-90 212.7 74.1)">1M</text>
<text x="217.9" y="100.1" transform="rotate(-90 217.9 100.1)">1M</text>
<text x="223.1" y="101.4">Q1</text>
<text x="227" y="101.4">FDN340P</text>
<text x="249.1" y="101.4">4P-2.0</text>
<text x="144.9" y="106.6">V_REG 4p-2.54</text>
<text x="211.4" y="107.9">Q4</text>
<text x="214" y="102.7" transform="rotate(-90 214 102.7)">R4</text>
<text x="215.3" y="107.9">CJ2302</text>
<text x="72" y="109.3">4p-2.54</text>
<text x="208.7" y="119.7" transform="rotate(-90 208.7 119.7)">R5</text>
<text x="212.7" y="119.7" transform="rotate(-90 212.7 119.7)">1M</text>
<text x="53.7" y="143.1">ROW_L1</text>
<text x="62.8" y="143.1">ROW_R1</text>
<text x="53.7" y="145.7">6p-2.54</text>
<text x="64.5" y="145.7">6p-2.54</text>
<text x="193.1" y="149.6">4P-2.0</text>
<text x="133.2" y="154.9">CONFIG</text>
<text x="53.7" y="160.1">ROW_L2</text>
<text x="62.8" y="160.1">ROW_R2</text>
<text x="246.5" y="157.4">4P-2.0</text>
<text x="53.7" y="162.6">8p-2.54</text>
<text x="64.5" y="162.6">8p-2.54</text>
<text x="133.2" y="166.6">SKQGADE010</text>
<text x="193.1" y="165.3">4P-2.0</text>
<text x="135.8" y="170.5">R1</text>
<text x="135.8" y="174.4">1M</text>
</g>
</svg>
